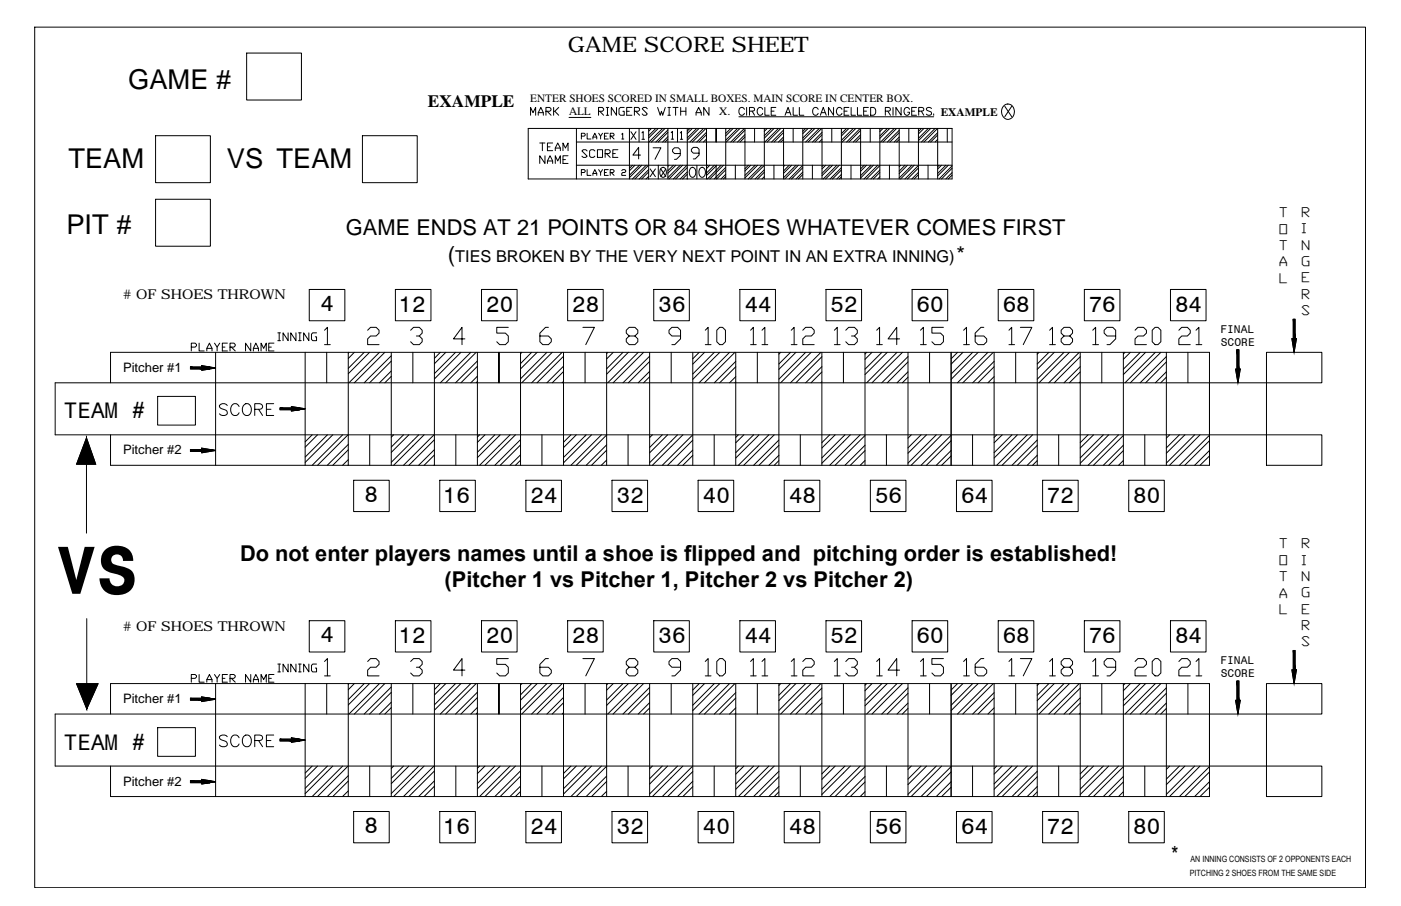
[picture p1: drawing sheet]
<svg xmlns="http://www.w3.org/2000/svg" width="432mm" height="279mm" viewBox="0 0 432 279" stroke-linecap="round" stroke-linejoin="round" font-family="sans-serif">
<!-- layer: Layer2 -->
<g fill="none" stroke="#000" stroke-width=".31">
<path d="M10.7 8.4h410.2v265.4h-410.2zM76 16.4h16.9v14.4h-16.9zM162.8 39.6h130.6v15.6h-130.6zM163.5 35.5v-2.4l.8 1.6 .8-1.6v2.4M165.9 35.5v-.8l.8-1.6 .8 1.6v.8M165.9 34.7h1.6M168.3 34.3h1.1l.4-.4v-.3l-.4-.5h-1.1v2.4M168.6 34.3l1.2 1.2M170.6 33.1v2.4M171 34.3l1.2 1.2M172.2 33.1l-1.2 1.2h-.4M175.4 36.2h6.7"/>
<path d="M177.7 39.6v15.6M184.5 34.3h1.2l.3-.4v-.3l-.3-.5h-1.2v2.4M184.9 34.3l1.1 1.2M186.8 33.1h.8M186.8 35.5h.8M187.2 33.1v2.4M190 33.1v2.4l-1.6-2.4v2.4M192.4 33.1h-1.2l-.4 .5v1.5l.4 .4h1.2v-1.2h-.4M193.2 34.3h.8M194 39.6v15.6M194.8 33.1h-1.6v2.4h1.6M195.5 34.3h1.3l.3-.4v-.3l-.3-.5h-1.3v2.4"/>
<path d="M195.9 34.3l1.2 1.2M197 39.6v4.2M199.5 33.6l-.4-.5h-.8l-.4 .5 1.6 1.5-.4 .4h-.8l-.4-.4M199.9 39.6v15.6M200.1 39.6l-.2 .1M200.8 39.6l-.9 .9M202.1 39.6l-2.2 2.2M202.7 33.1l.8 2.4 .4-1.2 .3 1.2 .8-2.4M202.9 39.6l-3 2.9M204.2 39.6l-4.2 4.2M205 39.6l-4.2 4.2M205.9 39.6v15.6"/>
<path d="M205.9 33.1h.7M205.9 35.5h.7M206.2 33.1v2.4M207.4 33.1h1.6M208.2 33.1v2.4M208.8 39.6v4.2M209.8 34.3h1.6M209.8 33.1v2.4M211.4 33.1v2.4M211.8 39.6v15.6M212.6 39.6l-.8 .8M213.4 39.6l-1.6 1.6"/>
<path d="M214.5 35.5v-.8l.8-1.6 .8 1.6v.8M214.5 34.7h1.6M214.7 39.6l-2.9 2.9M215.5 39.6l-3.7 3.7M216.8 39.6l-4.2 4.2M217.6 39.6l-4.2 4.2M217.7 39.6v15.6M218.5 33.1v2.4l-1.6-2.4v2.4M223.7 39.6v15.6M223.9 39.6l-.2 .2M225.2 39.6l-1.5 1.5M226 39.6l-2.3 2.3"/>
<path d="M227.3 39.6l-3.6 3.7M227.7 36h60.1M228.1 39.6l-4.3 4.2M229.4 33.7a.87 .87 0 0 0-1-.6 .87 .87 0 0 0-.7 1 .98 .98 0 0 0 .3 1.2 .98 .98 0 0 0 1.3-.1l.1-.2M229.4 39.6l-4.2 4.2M229.6 39.6v15.6M230.1 33.1v2.4M231 34.3l1.4-.2 .1-.7-.5-.3h-1v2.4M231.8 34.3l.8 1.2M232.6 39.6v4.2M235.1 33.7a.87 .87 0 0 0-1-.6 .87 .87 0 0 0-.7 1 1 1 0 0 0 .3 1.2 1 1 0 0 0 1.3-.1l.1-.2M235.6 39.6v15.6"/>
<path d="M235.7 33.1v2.4h1.4M235.7 39.6l-.1 .2M236.5 39.6l-.9 .9M237.7 34.3h.9M237.8 39.6l-2.2 2.3M238.6 39.6l-3 3M239.1 33.1h-1.4v2.4h1.4M239.9 39.6l-4.2 4.2M240.7 39.6l-4.2 4.2M241.5 39.6v15.6M242 35.5l.9-2.4 .9 2.4M242.3 34.7h1.1"/>
<path d="M244.5 33.1v2.4h1.3M244.5 39.6v4.2M246.4 33.1v2.4h1.4M247.4 39.6v15.6M248.3 39.6l-.9 .9M249.1 39.6l-1.7 1.6M250.4 39.6l-3 3M251.1 39.6l-3.7 3.7M252.2 33.7a.87 .87 0 0 0-1-.6 .87 .87 0 0 0-.7 1 .98 .98 0 0 0 .2 1.2 .98 .98 0 0 0 1.3-.1l.2-.2M252.5 39.6l-4.2 4.2M252.8 35.5l.9-2.4 1 2.4M253.2 34.7h1.1"/>
<path d="M253.3 39.6l-4.2 4.2M253.4 39.6v15.6M256.4 39.6v4.2M256.9 33.1v2.4l-1.6-2.4v2.4M259.3 39.6v15.6M259.5 33.7a.87 .87 0 0 0-1-.6 .87 .87 0 0 0-.7 1 1 1 0 0 0 .3 1.2 1 1 0 0 0 1.3-.1l.1-.2M259.6 39.6l-.3 .3M260.2 34.3h.9M260.9 39.6l-1.6 1.6M261.6 33.1h-1.4v2.4h1.4M261.6 39.6l-2.3 2.3M262.3 33.1v2.4h1.4"/>
<path d="M263 39.6l-3.7 3.7M263.8 39.6l-4.2 4.2M264.3 33.1v2.4h1.3M265.1 39.6l-4.2 4.2M265.2 39.6v15.6M266.2 34.3h.9M267.7 33.1h-1.5v2.4h1.5M268.2 39.6v4.2M268.3 33.1h.8a1.32 1.32 0 0 1 .8 1.2 1.32 1.32 0 0 1-.8 1.2h-.8zM271.2 39.6v15.6M271.4 39.6l-.2 .2M272.1 39.6l-.9 1"/>
<path d="M272.9 34.3l1.3-.2 .2-.5-.5-.5h-1v2.4M273.5 39.6l-2.3 2.3M273.6 34.3l.8 1.2M274.3 39.6l-3.1 3.1M275.2 33.1v2.4M275.6 39.6l-4.2 4.2M276.3 39.6l-4.2 4.2M277.1 39.6v15.6M277.7 33.1v2.4l-1.6-2.4v2.4M280.1 39.6v4.2M280.3 33.7a.87 .87 0 0 0-1-.6 .87 .87 0 0 0-.7 1 .98 .98 0 0 0 .3 1.2 .98 .98 0 0 0 1.3-.1l.1-.6h-.5M281 34.3h.9"/>
<path d="M282.5 33.1h-1.5v2.4h1.5M283.1 39.6v15.6M283.2 34.3l1.3-.2 .1-.7-.4-.3h-1v2.4M284 34.3l.7 1.2M284 39.6l-.9 .9M284.8 39.6l-1.7 1.7M286.1 39.6l-3 3.1M286.8 39.6l-3.7 3.8M287.1 33.5a.87 .87 0 0 0-.9-.4 .87 .87 0 0 0-.7 .6l.2 .4 1.2 .4 .2 .7a1.02 1.02 0 0 1-1.6 0M287.8 35.1v.4M288.2 39.6l-4.2 4.2M289 39.6l-4.2 4.2"/>
<path d="M289 39.6v15.6M292 39.6v4.2M309.3 32.8a1.99 1.99 0 0 1 2.4-.4 1.99 1.99 0 0 1 .9 2.3 1.95 1.95 0 0 1-1.9 2.1 1.95 1.95 0 0 1-2-2v-.9zM309.7 32.8l2.1 3.2M311.8 32.8l-2.1 3.2M47.9 41.9h16.9v14.4h-16.9zM111.7 41.9h16.9v14.4h-16.9zM166.4 44.1h1.6M167.2 44.1v2.4M168 48v2.4l-1.6-2.4v2.4M168.7 50.4v-.8l.8-1.6 .8 1.6v.8M168.7 45.3h.8"/>
<path d="M168.7 49.6h1.6M170.3 44.1h-1.6v2.4h1.6M171.1 46.5v-.8l.8-1.6 .8 1.6v.8M171.1 50.4v-2.4l.8 1.6 .8-1.6v2.4M171.1 45.7h1.6M173.5 46.5v-2.4l.8 1.6 .8-1.6v2.4M173.5 49.2h.8M175.1 48h-1.6v2.4h1.6M177.7 51h115.7M177.7 43.8h115.7M179.2 42h.9l.3-.6-.3-.3h-.9v1.8M179.2 53.2h.9l.3-.6-.3-.3h-.9v1.8"/>
<path d="M181 41.1v1.8h1.1M181 52.3v1.8h1.1M181 46.6l-.5-.4h-.7l-.4 .4 1.6 1.6-.5 .3h-.7l-.4-.3M182.7 42.9v-.6l.6-1.2 .6 1.2v.6M182.7 54.1v-.6l.6-1.2 .6 1.2v.6M182.7 42.3h1.2M182.7 53.5h1.2M183.3 46.6l-.4-.4h-.8l-.4 .4v1.6l.4 .3h.8l.4-.3M184.1 46.2h1.6v2.3h-1.6zM184.5 41.1l.6 .9v.9M184.5 52.3l.6 .9v.9M185.7 41.1l-.6 .9"/>
<path d="M185.7 52.3l-.6 .9M186.3 42h.6M186.3 53.2h.6M186.5 47.4h1.2l.4-.4v-.4l-.4-.4h-1.2v2.3M186.9 47.4l1.2 1.1M187.5 41.1h-1.2v1.8h1.2M187.5 52.3h-1.2v1.8h1.2M188.1 42h.9l.3-.6-.3-.3h-.9v1.8M188.1 53.2h.9l.3-.6-.3-.3h-.9v1.8M188.4 42l.9 .9M188.4 53.2l.9 .9M188.9 47.4h.7"/>
<path d="M190.4 46.2h-1.5v2.3h1.5M191.6 41.4l.3-.3v1.8M191.6 52.6l.3-.3h.7l.3 .3-.3 .6h-.7l-.3 .3v.6h1.3M191.6 42.9h.7M194.5 40.6l1.5 2.4M194.9 51l-.9 .9M195.7 51l-1.7 1.7M196 40.6l-1.5 2.4M197 51l-3 3M197.4 47.8h-2.3l1.7-2.3v3.5M197.8 51l-3.8 3.8M197.9 41l.3-.4v2.4"/>
<path d="M197.9 43h.8M199.2 51l-4.3 4.2M199.9 51l-4.2 4.2M199.9 53l-2.1 2.2M199.9 52.3l-2.9 2.9M199.9 54.4l-.8 .8M200.4 52.1l1.6 2.4M201.3 45.6h2.4l-1.8 3.5M202 52.1l-1.6 2.4M202.9 51v4.2M203.7 52.1l1.5 2.4M203.8 51.8a1.04 1.04 0 0 1 1.3 .1 1.04 1.04 0 0 1 .3 1.2 1.14 1.14 0 0 1-.3 1.2 1.14 1.14 0 0 1-1.2 .2 1.97 1.97 0 0 1-.1-2.7z"/>
<path d="M205.2 52.1l-1.5 2.4M205.9 40.8l-3 3M205.9 40.1l-3.8 3.7M205.9 42.9l-.9 .9M205.9 42.1l-1.7 1.7M206.2 51l-.3 .3M206.9 40.9l.3-.4v2.4M206.9 42.9h.7M207.5 51l-1.6 1.6M208.3 51l-2.4 2.4M209.7 41l.3-.4v2.4M209.7 47.4h-1.8l-.6-.6v-.6l.6-.6h1.2l.6 .6v1.7l-1.2 1.2h-.6"/>
<path d="M209.7 43h.7M209.7 51l-3.8 3.8M210.4 51l-4.2 4.2M211.7 51l-4.2 4.2M211.8 51.7l-3.5 3.5M211.8 53.7l-1.4 1.5M211.8 53l-2.2 2.2M211.8 55.1l-.1 .1M212.9 51.8a1.14 1.14 0 0 1 1.3 .2 1.14 1.14 0 0 1 .2 1.4 1.03 1.03 0 0 1-.9 1.3 1.03 1.03 0 0 1-1-1.3v-.6zM214.8 51v4.2M215.5 47.2h-1.8l-.6-.6v-.6l.6-.5h1.2l.6 .5v1.8l-1.2 1.2h-.6M215.8 51.8a1.14 1.14 0 0 1 1.4 .2 1.14 1.14 0 0 1 .2 1.4 1.03 1.03 0 0 1-1 1.3 1.03 1.03 0 0 1-1-1.3v-.6z"/>
<path d="M217.7 40.8l-3 3M217.7 41.5l-2.2 2.3M217.7 43.6l-.1 .2M217.7 42.9l-.9 .9M218 51l-.3 .3M218.8 51l-1.1 1M220.2 51l-2.5 2.4M220.7 43.8v-4.2v4.2M220.7 51v4.2M220.9 51l-3.2 3.1M222.2 51l-4.2 4.2M223 51l-4.2 4.2"/>
<path d="M223.7 52.4l-2.8 2.8M223.7 54.5l-.7 .7M223.7 51.6l-3.6 3.6M223.7 53.7l-1.5 1.5M226.6 51v4.2M229.6 40.2l-3.6 3.6M229.6 42.2l-1.5 1.6M229.6 41.5l-2.3 2.3M229.6 43.6l-.2 .2M230.7 51l-1.1 1M231.4 51l-1.8 1.7M232.7 51l-3.1 3.1"/>
<path d="M233.5 51l-3.9 3.8M234.9 51l-4.3 4.2M235.6 51l-4.2 4.2M235.6 53.1l-2.1 2.1M235.6 52.4l-2.9 2.8M235.6 54.5l-.7 .7M238.5 51v4.2M241.5 40.1l-3.7 3.7M241.5 40.9l-2.9 2.9M241.5 43l-.8 .8M241.5 42.2l-1.6 1.6M241.9 51l-.4 .4"/>
<path d="M243.2 51l-1.7 1.7M244 51l-2.5 2.5M245.3 51l-3.8 3.8M246.1 51l-4.2 4.2M247.4 51l-4.2 4.2M247.4 51.7l-3.4 3.5M247.4 53.8l-1.3 1.4M247.4 53.1l-2.1 2.1M250.4 51v4.2M253.4 41.6l-2.3 2.2M253.4 43.7l-.1 .1M253.4 40.8l-3 3"/>
<path d="M253.4 43l-.9 .8M253.7 51l-.3 .3M254.5 51l-1.1 1.1M255.8 51l-2.4 2.5M256.6 51l-3.2 3.2M257.9 51l-4.2 4.2M258.7 51l-4.2 4.2M259.3 52.4l-2.7 2.8M259.3 54.6l-.6 .6M259.3 51.7l-3.5 3.5M259.3 53.8l-1.4 1.4M262.3 51v4.2"/>
<path d="M265.2 40.2l-3.6 3.6M265.2 42.3l-1.4 1.5M265.2 41.6l-2.2 2.2M265.2 43.7l-.1 .1M266.3 51l-1.1 1.1M267.1 51l-1.9 1.8M268.4 51l-3.2 3.2M269.2 51l-4 3.9M270.5 51l-4.2 4.2M271.2 51.1l-4.1 4.1M271.2 53.2l-2 2M271.2 52.4l-2.8 2.8"/>
<path d="M271.2 54.5l-.7 .7M274.1 51v4.2M277.1 40.2l-3.6 3.6M277.1 40.9l-2.8 2.9M277.1 43l-.8 .8M277.1 42.3l-1.5 1.5M277.6 51l-.5 .4M278.9 51l-1.8 1.8M279.7 51l-2.6 2.5M281 51l-3.9 3.9M281.8 51l-4.2 4.2M283.1 51.8l-3.4 3.4"/>
<path d="M283.1 51l-4.2 4.2M283.1 53.9l-1.3 1.3M283.1 53.2l-2.1 2M286 51v4.2M289 41.6l-2.2 2.2M289 43.8h.1M289 40.9l-2.9 2.9M289 43l-.8 .8M289.4 51l-.4 .4M290.2 51l-1.2 1.1M291.5 51l-2.5 2.5M292.3 51l-3.3 3.3"/>
<path d="M293.4 51.9l-3.2 3.3M293.4 51.2l-4 4M293.4 53.2l-1.9 2M293.4 54l-1.1 1.2M47.9 61.5h16.9v14.4h-16.9zM95.3 89.3h11v9.6h-11zM121.9 89.3h10.9v9.6h-10.9zM148.4 89.3h11v9.6h-11zM174.9 89.3h11v9.6h-11zM201.5 89.3h11v9.6h-11zM228 89.3h11v9.6h-11zM254.6 89.3h10.9v9.6h-10.9z"/>
<path d="M281.1 89.3h11v9.6h-11zM307.7 89.3h10.9v9.6h-10.9zM334.2 89.3h11v9.6h-11zM360.8 89.3h10.9v9.6h-10.9zM398.6 98.5h.5v5.9h-.5zM58.7 113.2h3.5v.6h-3.5zM59 107h1.1l.5-.4v-.4l-.5-.4h-1.1v2.4M61.4 105.8v2.4h1.5M62.2 112.8l4.2 .7-4.2 .7zM63.7 108.2v-.8l.8-1.6 .8 1.6v.8M63.7 107.4h1.6M66.1 105.8l.8 1.2v1.2"/>
<path d="M67.7 105.8l-.8 1.2M68.5 107h.8M70.1 105.8h-1.6v2.4h1.6M70.9 107h1.2l.4-.4v-.4l-.4-.4h-1.2v2.4M71.3 107l1.2 1.2M77.3 105.8v2.4l-1.6-2.4v2.4M78.1 108.2v-.8l.8-1.6 .8 1.6v.8M78.1 107.4h1.6M80.5 108.2v-2.4l.8 1.6 .8-1.6v2.4M82.8 107h.8M84.4 105.8h-1.6v2.4h1.6M85.6 102.6h.8"/>
<path d="M85.6 105.1h.8M86 102.6v2.5M88.8 102.6v2.5l-1.6-2.5v2.5M91.2 102.6v2.5l-1.6-2.5v2.5M92 102.6h.8M92 105.1h.8M92.4 102.6v2.5M95.2 102.6v2.5l-1.6-2.5v2.5M97.6 102.6h-1.2l-.4 .5v1.5l.4 .5h1.2v-1.2h-.4M100 101.8l.9-.8v5.3M100 106.3h1.8M113.3 101.8l.9-.8h1.7l.9 .8v.9l-.9 .9h-1.7l-.9 .9v1.8h3.5"/>
<path d="M126.6 101.8l.9-.8h1.7l.9 .8v.9l-.9 .9h-.9M129.2 103.6l.9 .9v.9l-.9 .9h-1.7l-.9-.9M143.3 104.5h-3.5l2.6-3.5v5.3M156.7 101h-3.6v1.7h2.7l.9 .9v1.8l-.9 .9h-1.8l-.9-.9M169 101h-.9l-1.7 1.7v2.7l.9 .9h1.7l.9-.9v-.9l-.9-.9h-2.6M179.6 101h3.6l-2.7 5.3M193.9 103.6l-.9-.9v-.9l.9-.8h1.8l.9 .8v.9l-.9 .9h-1.8l-.9 .9v.9l.9 .9h1.8l.9-.9v-.9l-.9-.9M209.7 103.6h-2.6l-.9-.9v-.9l.9-.8h1.8l.8 .8v2.7l-1.7 1.8h-.9M217.4 101.8l.9-.8v5.3M217.4 106.3h1.7M220.9 101.8l.9-.8h.9l.9 .8v3.6l-.9 .9h-.9l-.9-.9zM231.3 101.8l.9-.8v5.3"/>
<path d="M231.3 106.3h1.8M234.9 101.8l.8-.8v5.3M234.9 106.3h1.7M243.9 101.8l.9-.8v5.3M243.9 106.3h1.7M247.4 101.8l.9-.8h1.8l.8 .8v.9l-.8 .9h-1.8l-.9 .9v1.8h3.5M257.2 101.8l.8-.8v5.3M257.2 106.3h1.7M260.7 101.8l.9-.8h1.7l.9 .8v.9l-.9 .9h-.8M263.3 103.6l.9 .9v.9l-.9 .9h-1.7l-.9-.9M270.2 101.8l.9-.8v5.3M270.2 106.3h1.7"/>
<path d="M277.3 104.5h-3.6l2.7-3.5v5.3M283.7 101.8l.9-.8v5.3M283.7 106.3h1.8M290.8 101h-3.6v1.7h2.7l.9 .9v1.8l-.9 .9h-1.8l-.9-.9M297 101.8l.9-.8v5.3M297 106.3h1.8M303.2 101h-.9l-1.7 1.7v2.7l.8 .9h1.8l.9-.9v-.9l-.9-.9h-2.6M311 101.8l.8-.8v5.3M311 106.3h1.7M314.5 101h3.5l-2.6 5.3M323.5 101.8l.9-.8v5.3M323.5 106.3h1.8"/>
<path d="M327.9 103.6l-.8-.9v-.9l.8-.8h1.8l.9 .8v.9l-.9 .9h-1.8l-.8 .9v.9l.8 .9h1.8l.9-.9v-.9l-.9-.9M336.8 101.8l.9-.8v5.3M336.8 106.3h1.8M343.9 103.6h-2.7l-.9-.9v-.9l.9-.8h1.8l.9 .8v2.7l-1.8 1.8h-.9M349.8 101.8l.9-.8h1.8l.8 .8v.9l-.8 .9h-1.8l-.9 .9v1.8h3.5M355.1 101.8l.9-.8h.9l.9 .8v3.6l-.9 .9h-.9l-.9-.9zM363.3 101.8l.9-.8h1.8l.8 .8v.9l-.8 .9h-1.8l-.9 .9v1.8h3.5M368.6 101.8l.9-.8v5.3M368.6 106.3h1.8M372.8 118.1h17.5v16h-17.5zM380.8 113.8h1.5l-.8 4.3zM381.2 107.9h.6v5.9h-.6z"/>
<path d="M390.3 108.7h17.1v9.4h-17.1zM398.2 104.4h1.4l-.7 4.3zM48.6 122.2h11.6v8.9h-11.6zM58.7 138.6h3.5v.6h-3.5zM62.2 138.2l4.2 .7-4.2 .7zM70 125a1.35 1.35 0 0 0-1.3-.6 1.35 1.35 0 0 0-1.1 1 2.3 2.3 0 0 0 2.1 1.2 .87 .87 0 0 1 0 1.4 1.71 1.71 0 0 1-2.1-.4M73.7 125.4a1.32 1.32 0 0 0-1.5-.9 1.32 1.32 0 0 0-1.1 1.4 1.58 1.58 0 0 0 .3 1.7 1.58 1.58 0 0 0 1.8 .4l.5-.7M75 125a1.32 1.32 0 0 1 1.6-.5 1.32 1.32 0 0 1 .9 1.4 1.57 1.57 0 0 1-.4 1.7 1.57 1.57 0 0 1-1.7 .4 2.21 2.21 0 0 1-.4-3zM78.5 126.2l2.1-.1a.82 .82 0 0 0 0-1.4l-.5-.2h-1.6v3.6M79.7 126.2l1.2 1.9M82.1 126.2h1.4M84.4 124.5h-2.3v3.6h2.3"/>
<path d="M86.3 125.8h3.5v.6h-3.5zM89.8 125.4l4.3 .7-4.3 .7zM390.3 134.1h17.1v9.4h-17.1zM109 148.1h11v9.7h-11zM135.5 148.1h11v9.7h-11zM162.1 148.1h10.9v9.7h-10.9zM188.6 148.1h11v9.7h-11zM215.2 148.1h10.9v9.7h-10.9zM241.7 148.1h11v9.7h-11zM268.3 148.1h10.9v9.7h-10.9zM294.8 148.1h11v9.7h-11zM321.3 148.1h11v9.7h-11z"/>
<path d="M347.9 148.1h10.9v9.7h-10.9zM95.3 191.4h11v9.7h-11zM121.9 191.4h10.9v9.7h-10.9zM148.4 191.4h11v9.7h-11zM174.9 191.4h11v9.7h-11zM201.5 191.4h11v9.7h-11zM228 191.4h11v9.7h-11zM254.6 191.4h10.9v9.7h-10.9zM281.1 191.4h11v9.7h-11zM307.7 191.4h10.9v9.7h-10.9zM334.2 191.4h11v9.7h-11zM360.8 191.4h10.9v9.7h-10.9z"/>
<path d="M58.7 215.3h3.5v.6h-3.5zM59 209.2h1.1l.5-.4v-.4l-.5-.4h-1.1v2.4M61.4 208v2.4h1.5M62.2 214.9l4.2 .7-4.2 .8zM63.7 210.4v-.8l.8-1.6 .8 1.6v.8M63.7 209.6h1.6M66.1 208l.8 1.2v1.2M67.7 208l-.8 1.2M68.5 209.2h.8M70.1 208h-1.6v2.4h1.6M70.9 209.2h1.2l.4-.4v-.4l-.4-.4h-1.2v2.4M71.3 209.2l1.2 1.2"/>
<path d="M77.3 208v2.4l-1.6-2.4v2.4M78.1 210.4v-.8l.8-1.6 .8 1.6v.8M78.1 209.6h1.6M80.5 210.4v-2.4l.8 1.6 .8-1.6v2.4M82.8 209.2h.8M84.4 208h-1.6v2.4h1.6M85.6 204.8h.8M85.6 207.2h.8M86 204.8v2.4M88.8 204.8v2.4l-1.6-2.4v2.4M91.2 204.8v2.4l-1.6-2.4v2.4M92 204.8h.8"/>
<path d="M92 207.2h.8M92.4 204.8v2.4M95.2 204.8v2.4l-1.6-2.4v2.4M97.6 204.8h-1.2l-.4 .4v1.6l.4 .4h1.2v-1.2h-.4M100 204l.9-.9v5.3M100 208.4h1.8M113.3 204l.9-.9h1.7l.9 .9v.9l-.9 .9h-1.7l-.9 .9v1.7h3.5M126.6 204l.9-.9h1.7l.9 .9v.9l-.9 .9h-.9M129.2 205.8l.9 .9v.8l-.9 .9h-1.7l-.9-.9M143.3 206.7h-3.5l2.6-3.6v5.3M156.7 203.1h-3.6v1.8h2.7l.9 .9v1.7l-.9 .9h-1.8l-.9-.9M169 203.1h-.9l-1.7 1.8v2.6l.9 .9h1.7l.9-.9v-.8l-.9-.9h-2.6"/>
<path d="M179.6 203.1h3.6l-2.7 5.3M193.9 205.8l-.9-.9v-.9l.9-.9h1.8l.9 .9v.9l-.9 .9h-1.8l-.9 .9v.8l.9 .9h1.8l.9-.9v-.8l-.9-.9M209.7 205.8h-2.6l-.9-.9v-.9l.9-.9h1.8l.8 .9v2.7l-1.7 1.7h-.9M217.4 204l.9-.9v5.3M217.4 208.4h1.7M220.9 204l.9-.9h.9l.9 .9v3.5l-.9 .9h-.9l-.9-.9zM231.3 204l.9-.9v5.3M231.3 208.4h1.8M234.9 204l.8-.9v5.3M234.9 208.4h1.7M243.9 204l.9-.9v5.3M243.9 208.4h1.7"/>
<path d="M247.4 204l.9-.9h1.8l.8 .9v.9l-.8 .9h-1.8l-.9 .9v1.7h3.5M257.2 204l.8-.9v5.3M257.2 208.4h1.7M260.7 204l.9-.9h1.7l.9 .9v.9l-.9 .9h-.8M263.3 205.8l.9 .9v.8l-.9 .9h-1.7l-.9-.9M270.2 204l.9-.9v5.3M270.2 208.4h1.7M277.3 206.7h-3.6l2.7-3.6v5.3M283.7 204l.9-.9v5.3M283.7 208.4h1.8M290.8 203.1h-3.6v1.8h2.7l.9 .9v1.7l-.9 .9h-1.8l-.9-.9M297 204l.9-.9v5.3"/>
<path d="M297 208.4h1.8M303.2 203.1h-.9l-1.7 1.8v2.6l.8 .9h1.8l.9-.9v-.8l-.9-.9h-2.6M311 204l.8-.9v5.3M311 208.4h1.7M314.5 203.1h3.5l-2.6 5.3M323.5 204l.9-.9v5.3M323.5 208.4h1.8M327.9 205.8l-.8-.9v-.9l.8-.9h1.8l.9 .9v.9l-.9 .9h-1.8l-.8 .9v.8l.8 .9h1.8l.9-.9v-.8l-.9-.9M336.8 204l.9-.9v5.3M336.8 208.4h1.8M343.9 205.8h-2.7l-.9-.9v-.9l.9-.9h1.8l.9 .9v2.7l-1.8 1.7h-.9M349.8 204l.9-.9h1.8l.8 .9v.9l-.8 .9h-1.8l-.9 .9v1.7h3.5"/>
<path d="M355.1 204l.9-.9h.9l.9 .9v3.5l-.9 .9h-.9l-.9-.9zM363.3 204l.9-.9h1.8l.8 .9v.9l-.8 .9h-1.8l-.9 .9v1.7h3.5M368.6 204l.9-.9v5.3M368.6 208.4h1.8M380.8 216h1.5l-.8 4.2zM381.2 210h.6v6h-.6zM390.3 210.8h17.1v9.4h-17.1zM398.2 206.6h1.4l-.7 4.2zM398.6 200.6h.5v6h-.5zM48.6 224.4h11.6v8.8h-11.6zM70 227.2a1.38 1.38 0 0 0-2.4 .3 2.3 2.3 0 0 0 2.1 1.2 .87 .87 0 0 1 0 1.4 1.71 1.71 0 0 1-2.1-.3M73.7 227.5a1.33 1.33 0 0 0-1.5-.8 1.33 1.33 0 0 0-1.1 1.3 1.58 1.58 0 0 0 .3 1.8 1.58 1.58 0 0 0 1.8 .3l.5-.7"/>
<path d="M75 227.2a1.34 1.34 0 0 1 1.6-.5 1.34 1.34 0 0 1 .9 1.3 1.57 1.57 0 0 1-.4 1.8 1.57 1.57 0 0 1-1.7 .3 2.19 2.19 0 0 1-.4-2.9zM78.5 228.4l2.1-.2a.82 .82 0 0 0 0-1.3l-2.1-.2v3.6M79.7 228.4l1.2 1.9M82.1 228.4h1.4M84.4 226.7h-2.3v3.6h2.3M86.3 228h3.5v.5h-3.5zM89.8 227.5l4.3 .7-4.3 .7zM372.8 220.2h17.5v16h-17.5zM390.3 236.2h17.1v9.4h-17.1zM58.7 240.8h3.5v.6h-3.5zM62.2 240.4l4.2 .7-4.2 .7zM109 250.3h11v9.6h-11z"/>
<path d="M135.5 250.3h11v9.6h-11zM162.1 250.3h10.9v9.6h-10.9zM188.6 250.3h11v9.6h-11zM215.2 250.3h10.9v9.6h-10.9zM241.7 250.3h11v9.6h-11zM268.3 250.3h10.9v9.6h-10.9zM294.8 250.3h11v9.6h-11zM321.3 250.3h11v9.6h-11zM347.9 250.3h10.9v9.6h-10.9z"/>
</g>
<!-- layer: Layer1 -->
<g fill="none" stroke="#000" stroke-width=".31">
<path d="M34.1 118.1v-9.4h338.7v34.8h-338.7v-9.4M66.4 108.7v34.8M94.1 108.7v34.8M100.7 108.7v9.4M107.3 108.7v34.8M107.6 108.7l-.3 .2M109.2 108.7l-1.9 1.9M112.3 108.7l-5 4.9M113.9 108.7l-6.6 6.6M117 108.7l-9.4 9.4M118.6 108.7l-9.4 9.4M120.6 111.4l-6.7 6.7"/>
<path d="M120.6 109.7l-8.3 8.4M120.6 108.7v34.8M120.6 116.1l-2 2M120.6 114.4l-3.6 3.7M127.2 108.7v9.4M133.9 108.7v34.8M135.7 108.7l-1.8 1.8M137.4 108.7l-3.5 3.5M140.4 108.7l-6.5 6.5M142.1 108.7l-8.2 8.2M145.1 108.7l-9.4 9.4M146.8 108.7l-9.4 9.4"/>
<path d="M147.1 111.3l-6.7 6.8M147.1 108.7v34.8M147.1 113l-5 5.1M147.1 117.7l-.3 .4M147.1 116l-2 2.1M153.8 118.1v-9.4v9.4M160.4 108.7v34.8M160.9 108.7l-.5 .4M163.9 108.7l-3.5 3.4M165.6 108.7l-5.2 5.1M168.6 108.7l-8.2 8.1M170.2 108.7l-9.4 9.4"/>
<path d="M173.3 108.7l-9.4 9.4M173.7 109.9l-8.2 8.2M173.7 108.7v34.8M173.7 114.6l-3.5 3.5M173.7 112.9l-5.1 5.2M173.7 117.6l-.4 .5M180.3 108.7v9.4M187 108.7v34.8M187.4 108.7l-.4 .3M189 108.7l-2 2M192 108.7l-5 5M193.7 108.7l-6.7 6.7"/>
<path d="M196.7 108.7l-9.4 9.4M198.4 108.7l-9.4 9.4M200.2 109.8l-8.2 8.3M200.2 108.7v34.8M200.2 111.5l-6.5 6.6M200.2 116.2l-1.8 1.9M200.2 114.5l-3.5 3.6M206.9 108.7v9.4M213.5 108.7v34.8M215.5 108.7l-2 1.9M217.2 108.7l-3.7 3.6M220.2 108.7l-6.7 6.6"/>
<path d="M221.9 108.7l-8.4 8.3M224.9 108.7l-9.4 9.4M226.5 108.7l-9.4 9.4M226.8 108.7v34.8M226.8 113.1l-5 5M226.8 117.8l-.3 .3M226.8 111.4l-6.6 6.7M226.8 116.1l-1.9 2M233.4 108.7v9.4M240.1 108.7v34.8M240.6 108.7l-.5 .5M243.7 108.7l-3.6 3.6"/>
<path d="M245.3 108.7l-5.2 5.2M248.3 108.7l-8.2 8.3M250 108.7l-9.4 9.4M253 108.7l-9.4 9.4M253.3 110l-8 8.1M253.3 108.7v34.8M253.3 114.7l-3.3 3.4M253.3 113.1l-5 5M253.3 117.8l-.3 .3M260 108.7v9.4M266.6 108.7v34.8M267.1 108.7l-.5 .5"/>
<path d="M268.8 108.7l-2.2 2.1M271.8 108.7l-5.2 5.2M273.5 108.7l-6.9 6.8M276.5 108.7l-9.4 9.4M278.2 108.7l-9.4 9.4M279.9 110l-8.1 8.1M279.9 108.7v34.8M279.9 111.6l-6.4 6.5M279.9 116.3l-1.8 1.8M279.9 114.7l-3.4 3.4M286.5 108.7v9.4M293.1 108.7v34.8"/>
<path d="M295.1 108.7l-2 1.9M296.8 108.7l-3.7 3.6M299.8 108.7l-6.7 6.6M301.5 108.7l-8.4 8.3M304.5 108.7l-9.4 9.4M306.1 108.7l-9.4 9.4M306.4 108.7v34.8M306.4 113.1l-5 5M306.4 117.8l-.3 .3M306.4 111.4l-6.6 6.7M306.4 116.1l-1.9 2M313 108.7v9.4"/>
<path d="M319.7 108.7v34.8M320.2 108.7l-.5 .5M323.3 108.7l-3.6 3.6M324.9 108.7l-5.2 5.2M327.9 108.7l-8.2 8.3M329.6 108.7l-9.4 9.4M332.6 108.7l-9.4 9.4M332.9 110l-8 8.1M332.9 108.7v34.8M332.9 114.7l-3.3 3.4M332.9 113.1l-5 5M332.9 117.8l-.3 .3"/>
<path d="M339.6 108.7v9.4M346.2 108.7v34.8M346.7 108.7l-.5 .5M348.4 108.7l-2.2 2.1M351.4 108.7l-5.2 5.2M353.1 108.7l-6.9 6.8M356.1 108.7l-9.4 9.4M357.8 108.7l-9.4 9.4M359.5 110l-8.1 8.1M359.5 108.7v34.8M359.5 111.6l-6.4 6.5M359.5 116.3l-1.8 1.8"/>
<path d="M359.5 114.7l-3.4 3.4M366.1 108.7v9.4M372.8 118.1h-355.8v16h355.8M26.7 135.1l2.8 8.1h-5.9zM26.7 135.1v29.3M96.2 134.1l-2.1 2.2M97.9 134.1l-3.8 3.8M100.9 134.1l-6.8 6.9M102.6 134.1l-8.5 8.5M105.6 134.1l-9.4 9.4M107.3 134.1l-9.4 9.4M107.3 138.7l-4.7 4.8"/>
<path d="M107.3 137.1l-6.4 6.4M113.9 134.1v9.4M121.3 134.1l-.7 .7M124.4 134.1l-3.8 3.8M126 134.1l-5.4 5.4M129.1 134.1l-8.5 8.5M130.7 134.1l-9.4 9.4M133.8 134.1l-9.4 9.4M133.9 135.6l-7.9 7.9M133.9 138.7l-4.9 4.8M140.5 134.1v9.4M147.8 134.1l-.7 .7"/>
<path d="M149.5 134.1l-2.4 2.3M152.5 134.1l-5.4 5.4M154.2 134.1l-7.1 7M157.2 134.1l-9.4 9.4M158.9 134.1l-9.4 9.4M160.4 137.2l-6.2 6.3M160.4 135.6l-7.9 7.9M167 134.1v9.4M176 134.1l-2.3 2.3M177.6 134.1l-3.9 3.9M180.7 134.1l-7 7M182.3 134.1l-8.6 8.6"/>
<path d="M185.4 134.1l-9.4 9.4M187 134.1l-9.4 9.4M187 138.8l-4.7 4.7M187 137.2l-6.3 6.3M193.6 134.1v9.4M201.1 134.1l-.9 .8M204.1 134.1l-3.9 3.9M205.8 134.1l-5.6 5.5M208.8 134.1l-8.6 8.6M210.5 134.1l-9.4 9.4M213.5 134.1l-9.4 9.4M213.5 135.7l-7.7 7.8"/>
<path d="M213.5 138.8l-4.7 4.7M220.1 134.1v9.4M227.6 134.1l-.8 .8M229.3 134.1l-2.5 2.5M232.3 134.1l-5.5 5.5M233.9 134.1l-7.1 7.2M237 134.1l-9.4 9.4M238.6 134.1l-9.4 9.4M240.1 137.4l-6.2 6.1M240.1 135.7l-7.8 7.8M246.7 134.1v9.4M255.7 134.1l-2.4 2.4"/>
<path d="M257.4 134.1l-4.1 4.1M260.4 134.1l-7.1 7.1M262.1 134.1l-8.8 8.8M265.1 134.1l-9.4 9.4M266.6 134.3l-9.2 9.2M266.6 139l-4.5 4.5M266.6 137.3l-6.2 6.2M273.2 134.1v9.4M280.9 134.1l-1 1M283.9 134.1l-4 4M285.6 134.1l-5.7 5.7M288.6 134.1l-8.7 8.7"/>
<path d="M290.2 134.1l-9.4 9.4M293.1 135.9l-7.6 7.6M293.1 134.2l-9.2 9.3M293.1 138.9l-4.5 4.6M299.7 134.1v9.4M307.2 134.1l-.8 .8M308.9 134.1l-2.5 2.5M311.9 134.1l-5.5 5.5M313.5 134.1l-7.1 7.2M316.6 134.1l-9.4 9.4M318.2 134.1l-9.4 9.4M319.7 137.4l-6.2 6.1"/>
<path d="M319.7 135.7l-7.8 7.8M326.3 134.1v9.4M335.4 134.1l-2.5 2.4M337 134.1l-4.1 4.1M340 134.1l-7.1 7.1M341.7 134.1l-8.8 8.8M344.7 134.1l-9.3 9.4M346.2 134.3l-9.2 9.2M346.2 139l-4.5 4.5M346.2 137.3l-6.2 6.2M352.8 134.1v9.4M360.5 134.1l-1 1"/>
<path d="M363.5 134.1l-4 4M365.2 134.1l-5.7 5.7M368.2 134.1l-8.7 8.7M369.9 134.1l-9.4 9.4M372.8 135.9l-7.6 7.6M372.8 134.2l-9.3 9.3M372.8 138.9l-4.6 4.6M107.3 143.4l-.1 .1M107.3 141.8l-1.7 1.7M133.9 140.3l-3.2 3.2M133.9 143.4l-.2 .1M160.4 141.9l-1.5 1.6"/>
<path d="M160.4 140.3l-3.2 3.2M187 141.9l-1.7 1.6M213.5 140.4l-3 3.1M240.1 142.1l-1.5 1.4M240.1 140.4l-3.1 3.1M266.6 142l-1.5 1.5M293.1 140.6l-2.9 2.9M319.7 142.1l-1.5 1.4M319.7 140.4l-3.1 3.1M346.2 142l-1.5 1.5M372.8 140.6l-2.9 2.9M26.7 190.8v27.8"/>
<path d="M23.6 210.8h6.6l-3.5 7.8zM66.4 210.8v34.8M94.1 210.8v34.8M100.7 210.8v9.4M107.3 210.8v34.8M107.6 210.8l-.3 .3M109.2 210.8l-1.9 1.9M112.3 210.8l-5 5M113.9 210.8l-6.6 6.6M117 210.8l-9.4 9.4M118.6 210.8l-9.4 9.4M120.6 213.5l-6.7 6.7"/>
<path d="M120.6 211.9l-8.3 8.3M120.6 210.8v34.8M120.6 218.2l-2 2M120.6 216.6l-3.6 3.6M127.2 210.8v9.4M133.9 210.8v34.8M135.7 210.8l-1.8 1.9M137.4 210.8l-3.5 3.5M140.4 210.8l-6.5 6.6M142.1 210.8l-8.2 8.2M145.1 210.8l-9.4 9.4M146.8 210.8l-9.4 9.4"/>
<path d="M147.1 213.5l-6.7 6.7M147.1 210.8v34.8M147.1 215.1l-5 5.1M147.1 219.8l-.3 .4M147.1 218.2l-2 2M160.4 210.8v34.8M160.9 210.8l-.5 .4M163.9 210.8l-3.5 3.5M165.6 210.8l-5.2 5.1M168.6 210.8l-8.2 8.2M170.2 210.8l-9.4 9.4M173.3 210.8l-9.4 9.4"/>
<path d="M173.7 212l-8.2 8.2M173.7 210.8v34.8M173.7 216.7l-3.5 3.5M173.7 215.1l-5.1 5.1M173.7 219.8l-.4 .4M180.3 210.8v9.4M187 210.8v34.8M187.4 210.8l-.4 .4M189 210.8l-2 2M192 210.8l-5 5.1M193.7 210.8l-6.7 6.7M196.7 210.8l-9.4 9.4"/>
<path d="M198.4 210.8l-9.4 9.4M200.2 212l-8.2 8.2M200.2 210.8v34.8M200.2 213.6l-6.5 6.6M200.2 218.3l-1.8 1.9M200.2 216.7l-3.5 3.5M206.9 210.8v9.4M213.5 210.8v34.8M215.5 210.8l-2 2M217.2 210.8l-3.7 3.6M220.2 210.8l-6.7 6.7M221.9 210.8l-8.4 8.3"/>
<path d="M224.9 210.8l-9.4 9.4M226.5 210.8l-9.4 9.4M226.8 210.8v34.8M226.8 215.3l-5 4.9M226.8 219.9l-.3 .3M226.8 213.6l-6.6 6.6M226.8 218.3l-1.9 1.9M233.4 210.8v9.4M240.1 210.8v34.8M240.6 210.8l-.5 .6M243.7 210.8l-3.6 3.6M245.3 210.8l-5.2 5.3"/>
<path d="M248.3 210.8l-8.2 8.3M250 210.8l-9.4 9.4M253 210.8l-9.4 9.4M253.3 212.2l-8 8M253.3 210.8v34.8M253.3 216.9l-3.3 3.3M253.3 215.2l-5 5M253.3 219.9l-.3 .3M260 210.8v9.4M266.6 210.8v34.8M267.1 210.8l-.5 .5M268.8 210.8l-2.2 2.2"/>
<path d="M271.8 210.8l-5.2 5.2M273.5 210.8l-6.9 6.9M276.5 210.8l-9.4 9.4M278.2 210.8l-9.4 9.4M279.9 212.1l-8.1 8.1M279.9 210.8v34.8M279.9 213.8l-6.4 6.4M279.9 218.5l-1.8 1.7M279.9 216.8l-3.4 3.4M286.5 210.8v9.4M293.1 210.8v34.8M295.1 210.8l-2 2"/>
<path d="M296.8 210.8l-3.7 3.6M299.8 210.8l-6.7 6.7M301.5 210.8l-8.4 8.3M304.5 210.8l-9.4 9.4M306.1 210.8l-9.4 9.4M306.4 210.8v34.8M306.4 215.3l-5 4.9M306.4 219.9l-.3 .3M306.4 213.6l-6.6 6.6M306.4 218.3l-1.9 1.9M313 210.8v9.4M319.7 210.8v34.8"/>
<path d="M320.2 210.8l-.5 .6M323.3 210.8l-3.6 3.6M324.9 210.8l-5.2 5.3M327.9 210.8l-8.2 8.3M329.6 210.8l-9.4 9.4M332.6 210.8l-9.4 9.4M332.9 212.2l-8 8M332.9 210.8v34.8M332.9 216.9l-3.3 3.3M332.9 215.2l-5 5M332.9 219.9l-.3 .3M339.6 210.8v9.4"/>
<path d="M346.2 210.8v34.8M346.7 210.8l-.5 .5M348.4 210.8l-2.2 2.2M351.4 210.8l-5.2 5.2M353.1 210.8l-6.9 6.9M356.1 210.8l-9.4 9.4M357.8 210.8l-9.4 9.4M359.5 212.1l-8.1 8.1M359.5 210.8v34.8M359.5 213.8l-6.4 6.4M359.5 218.5l-1.8 1.7M359.5 216.8l-3.4 3.4"/>
<path d="M366.1 210.8v9.4M34.1 220.2v-9.4h338.7v34.8h-338.7v-9.4M96.2 236.2l-2.1 2.2M97.9 236.2l-3.8 3.9M100.9 236.2l-6.8 6.9M102.6 236.2l-8.5 8.6M105.6 236.2l-9.4 9.4M107.3 236.2l-9.4 9.4M107.3 239.2l-6.4 6.4M113.9 236.2v9.4M121.3 236.2l-.7 .8M124.4 236.2l-3.8 3.8"/>
<path d="M126 236.2l-5.4 5.5M129.1 236.2l-8.5 8.5M130.7 236.2l-9.4 9.4M133.8 236.2l-9.4 9.4M133.9 237.8l-7.9 7.8M140.5 236.2v9.4M147.8 236.2l-.7 .7M149.5 236.2l-2.4 2.4M152.5 236.2l-5.4 5.4M153.8 220.2v-9.4v9.4M154.2 236.2l-7.1 7.1M157.2 236.2l-9.4 9.4"/>
<path d="M158.9 236.2l-9.4 9.4M160.4 239.4l-6.2 6.2M160.4 237.7l-7.9 7.9M167 236.2v9.4M176 236.2l-2.3 2.3M177.6 236.2l-3.9 4M180.7 236.2l-7 7M182.3 236.2l-8.6 8.7M185.4 236.2l-9.4 9.4M187 236.3l-9.4 9.3M187 239.3l-6.3 6.3M193.6 236.2v9.4"/>
<path d="M201.1 236.2l-.9 .9M204.1 236.2l-3.9 3.9M205.8 236.2l-5.6 5.6M208.8 236.2l-8.6 8.6M210.5 236.2l-9.4 9.4M213.5 236.2l-9.4 9.4M213.5 237.9l-7.7 7.7M220.1 236.2v9.4M227.6 236.2l-.8 .9M229.3 236.2l-2.5 2.5M232.3 236.2l-5.5 5.6M233.9 236.2l-7.1 7.2"/>
<path d="M237 236.2l-9.4 9.4M238.6 236.2l-9.4 9.4M240.1 239.6l-6.2 6M240.1 237.9l-7.8 7.7M246.7 236.2v9.4M255.7 236.2l-2.4 2.5M257.4 236.2l-4.1 4.2M260.4 236.2l-7.1 7.2M262.1 236.2l-8.8 8.8M265.1 236.2l-9.4 9.4M266.6 236.5l-9.2 9.1M266.6 239.5l-6.2 6.1"/>
<path d="M273.2 236.2v9.4M280.9 236.2l-1 1.1M283.9 236.2l-4 4.1M285.6 236.2l-5.7 5.8M288.6 236.2l-8.7 8.8M290.2 236.2l-9.4 9.4M293.1 238.1l-7.6 7.5M293.1 236.4l-9.2 9.2M299.7 236.2v9.4M307.2 236.2l-.8 .9M308.9 236.2l-2.5 2.5M311.9 236.2l-5.5 5.6"/>
<path d="M313.5 236.2l-7.1 7.2M316.6 236.2l-9.4 9.4M318.2 236.2l-9.4 9.4M319.7 239.6l-6.2 6M319.7 237.9l-7.8 7.7M326.3 236.2v9.4M335.4 236.2l-2.5 2.5M337 236.2l-4.1 4.2M340 236.2l-7.1 7.2M341.7 236.2l-8.8 8.8M344.7 236.2l-9.3 9.4M346.2 236.5l-9.2 9.1"/>
<path d="M346.2 239.5l-6.2 6.1M352.8 236.2v9.4M360.5 236.2l-1 1.1M363.5 236.2l-4 4.1M365.2 236.2l-5.7 5.8M368.2 236.2l-8.7 8.8M369.9 236.2l-9.4 9.4M372.8 238.1l-7.6 7.5M372.8 236.4l-9.3 9.2M372.8 220.2h-355.8v16h355.8M107.3 240.9l-4.7 4.7M107.3 245.6h-.1"/>
<path d="M107.3 243.9l-1.7 1.7M133.9 242.5l-3.2 3.1M133.9 240.8l-4.9 4.8M133.9 245.5l-.2 .1M160.4 244.1l-1.5 1.5M160.4 242.4l-3.2 3.2M187 241l-4.7 4.6M187 244l-1.7 1.6M213.5 242.6l-3 3M213.5 240.9l-4.7 4.7M240.1 244.2l-1.5 1.4M240.1 242.6l-3.1 3"/>
<path d="M266.6 241.2l-4.5 4.4M266.6 244.2l-1.5 1.4M293.1 242.8l-2.9 2.8M293.1 241.1l-4.5 4.5M319.7 244.2l-1.5 1.4M319.7 242.6l-3.1 3M346.2 241.2l-4.5 4.4M346.2 244.2l-1.5 1.4M372.8 242.8l-2.9 2.8M372.8 241.1l-4.6 4.5"/>
</g>
<!-- layer: Layer2 -->
<g fill="#000" stroke="#000" stroke-width=".31">
<path d="M62.2 112.8l2.6 .4h-2.6zM62.2 113.5h4.2l-1.7 .3zM380.8 113.8h1.5l-.8 4.3zM398.2 104.4h1.4l-.7 4.3zM62.2 138.2l2.6 .4h-2.6zM62.2 138.9h4.2l-1.7 .3zM89.8 125.4l2.6 .4h-2.6zM89.8 126.1h4.3l-1.7 .3zM62.2 214.9l2.6 .4h-2.6zM62.2 215.6h4.2l-1.7 .3zM380.8 216h1.5l-.8 4.2zM398.2 206.6h1.4l-.7 4.2z"/>
<path d="M89.8 227.5l2.6 .5h-2.6zM89.8 228.2h4.3l-1.7 .3zM62.2 240.4l2.6 .4h-2.6zM62.2 241.1h4.2l-1.7 .3z"/>
<path d="M58.7 113.2v.6h3.5zM58.7 113.2h3.5v.6z"/>
<path d="M62.2 113.2v.3h4.2zM62.2 113.2h2.6l1.6 .3z"/>
<path d="M62.2 113.5v.3h2.5zM62.2 113.8h2.5l-2.5 .4z"/>
<path d="M381.2 107.9v5.9h.6zM381.2 107.9h.6v5.9z"/>
<path d="M398.6 98.5v5.9h.5zM398.6 98.5h.5v5.9z"/>
<path d="M58.7 138.6v.6h3.5zM58.7 138.6h3.5v.6z"/>
<path d="M62.2 138.6v.3h4.2zM62.2 138.6h2.6l1.6 .3z"/>
<path d="M62.2 138.9v.3h2.5zM62.2 139.2h2.5l-2.5 .4z"/>
<path d="M86.3 125.8v.6h3.5zM86.3 125.8h3.5v.6z"/>
<path d="M89.8 125.8v.3h4.3zM89.8 125.8l4.3 .3z"/>
<path d="M89.8 126.1v.3h2.6zM89.8 126.4h2.6l-2.6 .4z"/>
<path d="M58.7 215.3v.6h3.5zM58.7 215.3h3.5v.6z"/>
<path d="M62.2 215.3v.3h4.2zM62.2 215.3h2.6l1.6 .3z"/>
<path d="M62.2 215.6v.3h2.5zM62.2 215.9h2.5l-2.5 .5z"/>
<path d="M381.2 210v6h.6zM381.2 210h.6v6z"/>
<path d="M398.6 200.6v6h.5zM398.6 200.6h.5v6z"/>
<path d="M86.3 228v.5h3.5zM86.3 228h3.5v.5z"/>
<path d="M89.8 228v.2h4.3zM89.8 228h2.6l1.7 .2z"/>
<path d="M89.8 228.2v.3h2.6zM89.8 228.5h2.6l-2.6 .4z"/>
<path d="M58.7 240.8v.6h3.5zM58.7 240.8h3.5v.6z"/>
<path d="M62.2 240.8v.3h4.2zM62.2 240.8h2.6l1.6 .3z"/>
<path d="M62.2 241.1v.3h2.5zM62.2 241.4h2.5l-2.5 .4z"/>
</g>
<!-- layer: Layer1 -->
<g fill="#000" stroke="#000" stroke-width=".31">
<path d="M26.7 135.1l-3.1 8.1h3.1zM26.7 135.1l2.8 8.1h-2.8z"/>
<path d="M23.6 210.8h3.1v7.8zM26.7 210.8v7.8l3.5-7.8z"/>
</g>
<text font-size="20.8" x="17.3" y="183.1">VS</text>
<g font-size="8.4">
<text x="39.5" y="27.4">GAME #</text>
<text x="21.1" y="51.8">TEAM</text>
<text x="70" y="51.9">VS TEAM</text>
<text x="20.5" y="72.3">PIT #</text>
</g>
<g font-size="6.9">
<text x="98.7" y="95.9">4</text>
<text x="122.8" y="96.2">12</text>
<text x="149.8" y="96.2">20</text>
<text x="176.4" y="96.2">28</text>
<text x="203" y="96.2">36</text>
<text x="229.5" y="96.2">44</text>
<text x="256" y="96.2">52</text>
<text x="282.5" y="96.2">60</text>
<text x="309.1" y="96.2">68</text>
<text x="335.6" y="96.2">76</text>
<text x="362.1" y="96.2">84</text>
<text x="19.7" y="129">TEAM #</text>
<text x="112.4" y="154.7">8</text>
<text x="136.5" y="155">16</text>
<text x="163.5" y="155">24</text>
<text x="190.1" y="155">32</text>
<text x="216.6" y="155">40</text>
<text x="243.2" y="155">48</text>
<text x="269.7" y="155">56</text>
<text x="296.2" y="155">64</text>
<text x="322.7" y="155">72</text>
<text x="349.3" y="155">80</text>
<text x="98.7" y="198">4</text>
<text x="122.8" y="198.3">12</text>
<text x="149.8" y="198.3">20</text>
<text x="176.4" y="198.3">28</text>
<text x="203" y="198.3">36</text>
<text x="229.5" y="198.3">44</text>
<text x="256" y="198.3">52</text>
<text x="282.5" y="198.3">60</text>
<text x="309.1" y="198.3">68</text>
<text x="335.6" y="198.3">76</text>
<text x="362.1" y="198.3">84</text>
<text x="19.7" y="231.2">TEAM #</text>
<text x="112.4" y="256.9">8</text>
<text x="136.5" y="257.2">16</text>
<text x="163.5" y="257.2">24</text>
<text x="190.1" y="257.2">32</text>
<text x="216.6" y="257.2">40</text>
<text x="243.2" y="257.2">48</text>
<text x="269.7" y="257.2">56</text>
<text x="296.2" y="257.2">64</text>
<text x="322.7" y="257.2">72</text>
<text x="349.3" y="257.2">80</text>
</g>
<g font-size="6.7">
<text x="106.6" y="72.6">GAME ENDS AT 21 POINTS OR 84 SHOES WHATEVER COMES FIRST</text>
<text x="138" y="80.7">(</text>
<text x="294.8" y="80.7">*</text>
<text x="74" y="172.9">Do not enter players names until a shoe is flipped and pitching order is established!</text>
<text x="137" y="181">(Pitcher 1 vs Pitcher 1, Pitcher 2 vs Pitcher 2)</text>
<text x="361.1" y="265.9">*</text>
</g>
<text font-size="6.6" x="175" y="15.9">GAME SCORE SHEET</text>
<text font-size="5.3" x="131.9" y="32.9">EXAMPLE</text>
<text font-size="5" x="140.3" y="80.7">TIES BROKEN BY THE VERY NEXT POINT IN AN EXTRA INNING)</text>
<g font-size="4.2">
<text x="394" y="67">T</text>
<text x="400.9" y="71.9">I</text>
<text x="400.9" y="66.9">R</text>
<text x="394" y="77.1">T</text>
<text x="394.1" y="72">O</text>
<text x="400.9" y="76.9">N</text>
<text x="394.1" y="82.1">A</text>
<text x="400.9" y="82">G</text>
<text x="394.1" y="87.2">L</text>
<text x="400.9" y="87.1">E</text>
<text x="37.8" y="92.4"># OF SHOES THROWN</text>
<text x="400.9" y="92.1">R</text>
<text x="401" y="97.2">S</text>
<text x="394" y="169.1">T</text>
<text x="400.9" y="169">R</text>
<text x="394" y="179.3">T</text>
<text x="394.1" y="174.2">O</text>
<text x="400.9" y="174.1">I</text>
<text x="400.9" y="179.1">N</text>
<text x="394.1" y="184.3">A</text>
<text x="400.9" y="184.2">G</text>
<text x="394.1" y="189.3">L</text>
<text x="400.9" y="189.2">E</text>
<text x="37.8" y="194.5"># OF SHOES THROWN</text>
<text x="400.9" y="194.3">R</text>
<text x="401" y="199.3">S</text>
</g>
<g font-size="4">
<text x="37.9" y="114.7">Pitcher #1</text>
<text x="37.9" y="140.2">Pitcher #2</text>
<text x="37.9" y="216.9">Pitcher #1</text>
<text x="37.9" y="242.3">Pitcher #2</text>
</g>
<g font-size="3.5">
<text x="163.4" y="31.6">ENTER SHOES SCORED IN SMALL BOXES. MAIN SCORE IN CENTER BOX.</text>
<text x="289.9" y="35.6">EXAMPLE</text>
<text x="376.1" y="102.6">FINAL</text>
<text x="376.3" y="106.7">SCORE</text>
<text x="376.1" y="204.7">FINAL</text>
<text x="376.3" y="208.8">SCORE</text>
</g>
<g font-size="3.3">
<text x="175.4" y="35.5">ALL</text>
<text x="221.7" y="35.5">X.</text>
</g>
<g font-size="2.7">
<text x="366.9" y="265.9">AN INNING CONSISTS OF 2 OPPONENTS EACH</text>
<text x="366.7" y="270.1">PITCHING 2 SHOES FROM THE SAME SIDE</text>
</g>
</svg>
